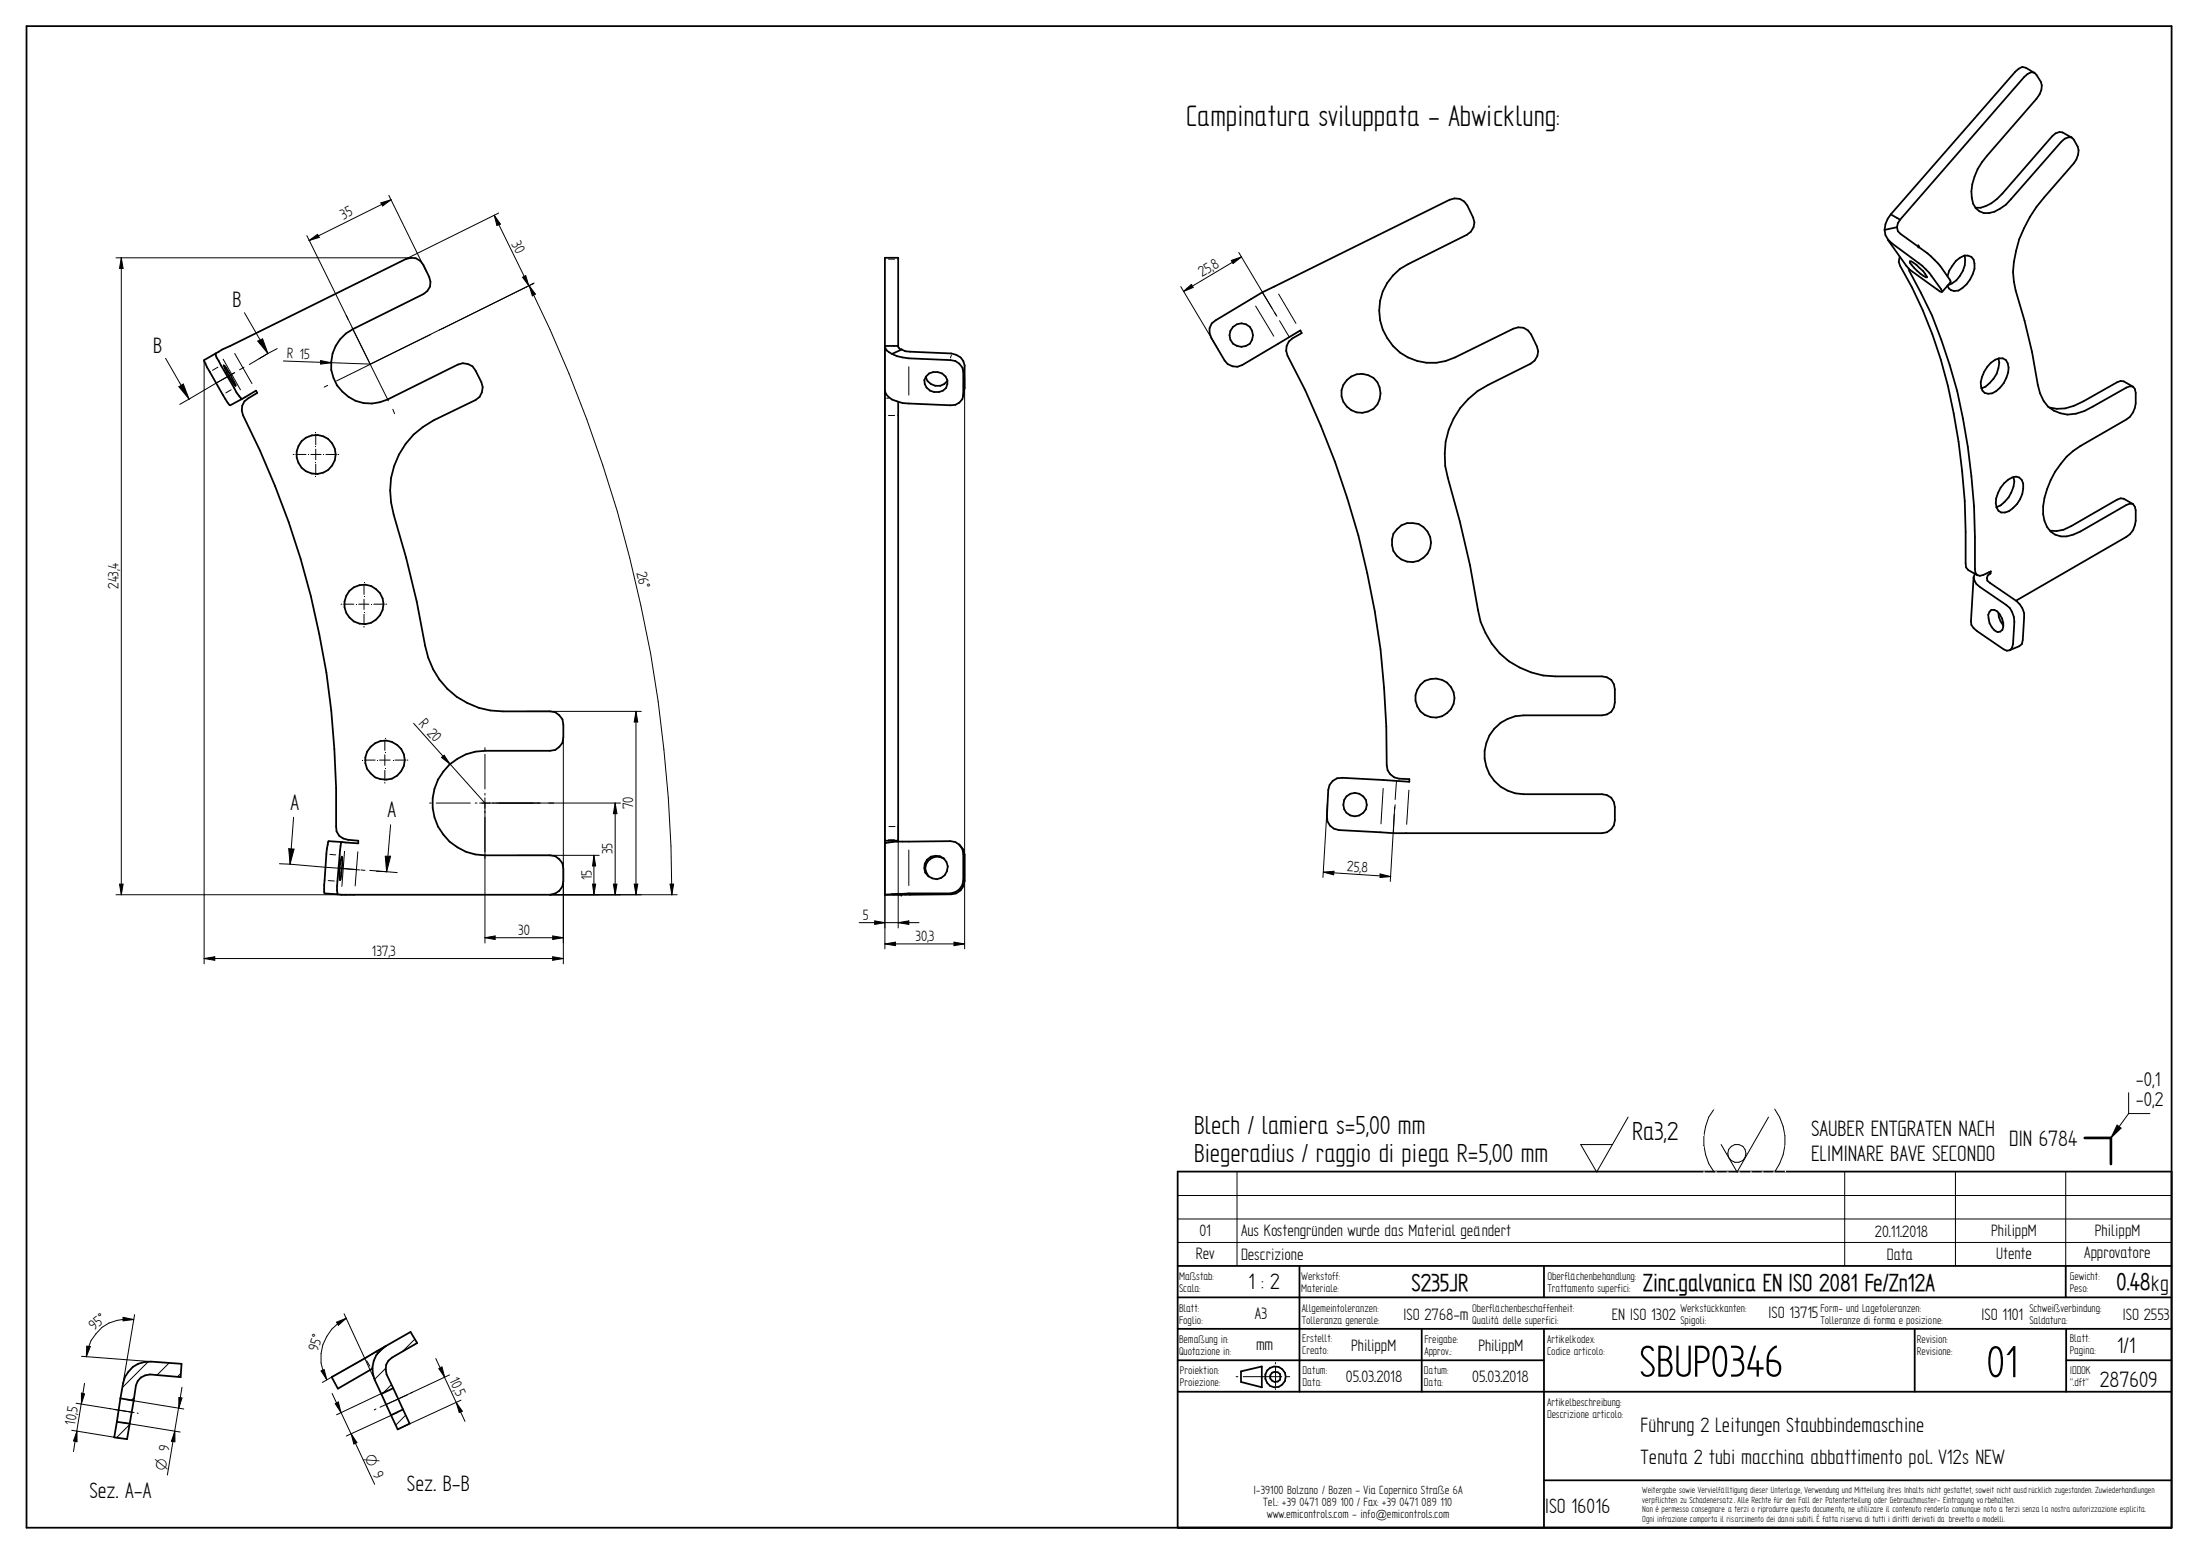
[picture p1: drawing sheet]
<svg xmlns="http://www.w3.org/2000/svg" width="420mm" height="297mm" viewBox="0 0 420 297" stroke-linecap="round" stroke-linejoin="round" font-family="sans-serif">
<g fill="none" stroke="#000" stroke-width=".34">
<path d="M5.1 5h410v287h-410zM388.9 14l-1.6-1-.7-.2-.7 .3-.7 .6-23.8 27.3M396.1 26.3l-1.8-1-.6-.1-.8 .3-.7 .6-9.4 10.9a7.7 7.7 0 0 1-4.2 2.7h-1M360.2 43.9l.2 1.1 .5 .8 .7 .7 5.2 3.8a16.5 16.5 0 0 1 4.5 5.3l-.1 .2-.4-.1-5.7-4.1-4.3-5.8M361.4 41l1.8 1M361.4 41l-.6 .8-.4 1-.2 1.1M362.6 43.4l.2 .8 .5 .5 5.2 3.7a17.8 17.8 0 0 1 4.4 5.4v.1l-1.6 1.9M362.6 43.4l-2.4 .5M363.1 49.1l-.1 .9 .2 .8a85.3 85.3 0 0 1 10.3 28.2 135 135 0 0 1 2.2 28.7l.1 .8 .4 .5 1.8 1M363.2 42l23.7-27.3 .7-.6 .7-.3 .6 .1a3.2 3.2 0 0 1 .4 5l-9.5 10.9a10.6 10.6 0 0 0-2.9 8 2.95 2.95 0 0 0 4.3 2.7l2.2-1.4 10.6-12 .7-.6 .7-.3h.6a3.3 3.3 0 0 1 .4 5l-5.7 6.6a23.7 23.7 0 0 0-5.9 14.2l.2 1.8 .3 1.7 1.7 5.8 1.4 6 1.1 6.3a6.2 6.2 0 0 0 4.4 5.4 7.6 7.6 0 0 0 6.1-1.3l6.5-3.6 .7-.3 .5 .1M363.2 42l-.4 .7-.2 .7M364.8 51.3l.2 .5a92.9 92.9 0 0 1 11.2 33.6 129.9 129.9 0 0 1 1.3 23.3l.1 .8 .3 .4 .5 .2 2.2-.9-.1 .4"/>
<path d="M365.1 50a3.3 3.3 0 0 1 1.8 1.2l.7 .6 .8 1.2a4.5 4.5 0 0 1-2.6-1.9l-.7-.9zM366.6 47.1l.2 .1M366.6 47.2l.1-.3 .1 .3M366.8 47.2v.1M372.3 52.8a6.1 6.1 0 0 1 3.2-3.9 1.52 1.52 0 0 1 1.9 1.5 5.9 5.9 0 0 1-3 5.1 1.56 1.56 0 0 1-2.1-.9M375.6 48.9a5.2 5.2 0 0 1-3.2 5.6M41.2 67.6l1.3-.8 35-17.3a2.46 2.46 0 0 1 3.4 1.1l1.1 2.3a2.39 2.39 0 0 1-1.1 3.3l-13.4 6.7a7.5 7.5 0 0 0-3.5 10 7.5 7.5 0 0 0 10.1 3.5l13.4-6.7a2.59 2.59 0 0 1 3.4 1.2l1.1 2.2a2.66 2.66 0 0 1-1.1 3.4l-8 3.8a15.1 15.1 0 0 0-7.6 18.1l2.3 8.2 2.1 8.4 1.6 8.4a14.9 14.9 0 0 0 14.8 12.6h9a2.6 2.6 0 0 1 2.6 2.5v2.5a2.6 2.6 0 0 1-2.6 2.5h-12.4a10 10 0 0 0-10 10 10 10 0 0 0 10 10h12.4a2.6 2.6 0 0 1 2.6 2.5v2.5a2.6 2.6 0 0 1-2.6 2.5l-40.6-.1M41.2 67.6l.2 .7 .8 1.5 3 5.2 1 1.3M41.2 67.6l-2.2 1.2v.2l3.6 6.4a5.3 5.3 0 0 0 1.4 2.1l2.2-1.2M42.7 69.8a11.4 11.4 0 0 1 2.3 3.9l-.8-1.1zM46.2 76.3l2.7-1.6 .3 .4-1.7 1a2.46 2.46 0 0 0-1 3.3 163.1 163.1 0 0 1 17.8 78.6 2.32 2.32 0 0 0 2.2 2.5l2 .2v.5l-3.1-.2M170.5 67.6l.9 .5 2.3 .4 8 .3a2.47 2.47 0 0 1 2.4 2.3v4.3a2.19 2.19 0 0 1-2.4 2.1l-8-.4a6.9 6.9 0 0 1-3.9-1.2l-.5-.6-.1-.6"/>
<path d="M171.7 76.8v84.1M171.7 66.1h-2.5a1.8 1.8 0 0 0 1.3 1.5M172.4 66.8l-.4-.1-.3-.4v-17h-2.5v121.7M172.4 66.8l.6 .3 1 .1 7.9 .4a2.65 2.65 0 0 1 2.5 2.2v4.4l-.3 1.6M172.4 66.8l-1.9 .8M176.9 72.1a2.34 2.34 0 0 0 1.9 1.6 2.34 2.34 0 0 0 2.3-.9M177 72a2.37 2.37 0 0 1 4.1 .6 2.1 2.1 0 0 1-1 2.2 2.1 2.1 0 0 1-2.3-.1 1.87 1.87 0 0 1-.8-2.7zM380.6 69.3a2.16 2.16 0 0 1 2.8-.5 3.2 3.2 0 0 1 .1 3.4 5.4 5.4 0 0 1-2.7 3 1.47 1.47 0 0 1-2.1-1.3 5.5 5.5 0 0 1 1.9-4.6zM382 68.5a5.1 5.1 0 0 1-3.3 5.8M407.7 73.9l-1.7-1-.6-.1-.7 .3-6.4 3.6a8 8 0 0 1-6.6 1.2M407.7 73.9l.4 .4a5.1 5.1 0 0 1-1.6 5.9l-8.8 5.1a15.4 15.4 0 0 0-7.1 13 4.3 4.3 0 0 0 3.3 4.2h1.1l1.3-.3 1.4-.6 8.8-5.1 .7-.2 .5 .1M383.1 92.4a2.63 2.63 0 0 1 2.9-1.1l.5 .5a4.9 4.9 0 0 1-1.7 5.3 2.04 2.04 0 0 1-2.8 .5 3.2 3.2 0 0 1-.1-3.4l.5-1z"/>
<path d="M384.9 91.2a5 5 0 0 1-1.7 4.7l-.8 .7-.8 .3M407.7 96.4l-1.7-1.1-.6-.1-.7 .3-8.8 5.1-1.4 .7-1.4 .2-1.3-.1M407.7 96.4a4.6 4.6 0 0 1 .4 4l-.4 .9-.5 .8-.7 .5-21.1 12.2M377.3 110.3l.5 1.3 .6 .6 5.1 3.5a4 4 0 0 1 1.6 3.2l-.3 4.2-.2 .7-.4 .5-.6 .1-.6-.3-5.7-4-.5-.6v-.7zM377.5 109.6l-.2 .7M380.1 109.4l.4 .2M380.3 116.9l.4-.3h.5a3.2 3.2 0 0 1 1.6 3.8l-.5 .3-.5 .1a3.1 3.1 0 0 1-1.5-3.9zM380.5 109.6l-.5 .4-.2 .5 .1 .5 5.6 3.9a3.7 3.7 0 0 1 1.4 3.2l-.2 4.2-.2 .8-.5 .4-1.9 .8M382 117.1l.1 .8 .8 1.6M65.4 161l-.2 .1-.3 2.3-.5 6 .1 1.5M65.4 161l-2.6-.2-.4 2.4-.4 7.3v.3l2.5 .1M65.4 163.7v1.4l-.4 3.1a10.8 10.8 0 0 1 .3-4.3z"/>
<path d="M169.2 171h3.1M169.2 161.2l2.2-.3 10.3-.1a2.46 2.46 0 0 1 2.4 2.4v5a2.61 2.61 0 0 1-2.4 2.6h-8l-3.2 .1M169.2 160.7h2.5M170.5 170.9l-1.3 .1M180.5 164.2a2.26 2.26 0 0 0-3 .3 2.26 2.26 0 0 0 0 3.1M183.3 161.4l.8 1 .3 1v5a2.6 2.6 0 0 1-2.5 2.5h-11.4M415.1 223.9h-190v68.1M225.1 248h190M225.1 254h190M225.1 242h190M248.4 242v24M271.8 254v12"/>
<path d="M295.1 242v6M295.1 254v38M366 254v12M394.9 242v6M395 254v12M225.1 260h70M225.1 266h190M237.2 262.1l4-.9v4l-4-1zM395 260h20.1M295.1 283h120"/>
<circle cx="60.4" cy="86.9" r="3.7"/>
<circle cx="69.5" cy="115.5" r="3.8"/>
<circle cx="73.6" cy="145.3" r="3.8"/>
<circle cx="178.9" cy="165.8" r="2.27"/>
<circle cx="243.8" cy="263.2" r="1"/>
<circle cx="243.8" cy="263.2" r="1.99"/>
</g>
<g fill="none" stroke="#000" stroke-width=".19">
<path d="M72.8 38.8l1.9-.6-1.6 1.2zM74.3 37.3l7.1 14.5M74.7 38.2l-15.6 7.8M22.2 49.3h56.4M23.2 49.3l.3 2h-.7zM23.2 49.3v121.7M58.7 45l12.1 24.6M59.1 46l1.6-1.2 .3 .6zM94.5 41.1l1.2 1.7-.7 .3zM94.5 41.1l6.6 13.5M95.3 40.7l-17.8 8.8M99.9 53l.6-.3 .6 1.9z"/>
<path d="M101.2 54.6l1.2 1.6-.6 .4zM101.2 54.6a263.1 263.1 0 0 1 27.2 116.4M102 54.2l-31.2 15.4M102.1 54.1l-18.1 9M169.8 49.5h1.2M39 68.8v115.4M41.6 70.2l-1 .6M42.7 68.7l3.3 5.8M44.2 74.5l-1 .6M44.9 67.6l3.3 5.7M54.2 69l16.6 .6M61.3 68.9l2 .4-2 .3z"/>
<path d="M62.6 73.7l-.6 .3M66.2 60.3l.3 .7M67.3 62.7l6.9 13.9M75.1 78.2l.3 .9M82.4 63.9l-18.1 8.9M169.2 66.1v115.3M169.5 76.1h.3M169.8 79.4h1.2M173.7 70.1v5.4M181.9 67.9l-.2 .5M184.3 70.3l-.1 .5M184.3 74.5l-.1 .5"/>
<path d="M184.4 72.1v109.3M56 86.9h.2M56.5 86.9h2M59.4 86.9h2M60.4 83v2M60.4 85.9v2M60.4 88.7v2.1M62.3 86.9h2M64.6 86.9h.2M65.2 115.5h.2M65.7 115.5h1.9M68.6 115.5h1.9"/>
<path d="M69.6 111.7v1.9M69.6 114.6v1.9M69.6 117.4v2M69.6 119.7v.2M71.4 115.5h2M73.7 115.5h.2M79.1 138.3l13.6 15.2M100.7 136h21.9M121.6 136l.3 2h-.7zM121.6 136v35M56.1 156.2l-.7 9M69.7 145.3h2"/>
<path d="M72.5 145.3h2.1M73.6 141.5v1.9M73.6 144.3v2M73.6 147.2v2M73.6 149.5v.2M74.7 157.6l-.8 9M75.5 145.3h2M77.8 145.3h.2M82.1 153.5h.4M83.4 153.5h6.5M84.4 144.8l.5-.4 1.1 1.6zM90.8 153.5h.4"/>
<path d="M91.7 153.5h26.9M92.7 142.9v.4M92.7 144.2v6.6M92.7 151.6v.4M92.7 152.5v27.8M107.7 141v43.2M117.6 153.5l.3 2h-.6zM117.6 153.5v17.5M169.9 158h1.2M171.7 158v19.4M22.2 171h45.5M22.8 169h.7l-.3 2z"/>
<path d="M53.4 165.1l2 .1M55.2 162.2l1 .1-.8 2.9zM55.4 165.2l9.3 .7M62.7 168.3l1.2 .1M63.1 163.3l1.1 .1M64.7 165.9l3.4 .3M64.7 165.9l4 .4M65.9 162.7l-.5 6.7M68.4 162.8l-.5 6.5M69 166.3l.8 .1M70.7 166.4l3.2 .2M72 166.5l1.9 .1"/>
<path d="M73.6 163.7h1.1l-.8 2.9zM73.9 166.6l2 .2M92.7 179.2l1.9-.3v.7zM92.7 179.2h15M99 163.5h15.5M105.1 171h24.3M105.7 178.9l2 .3-2 .4zM113.3 169h.6l-.4 2zM113.5 163.5l.4 2h-.6zM113.5 163.5v7.5M117.3 169h.6l-.3 2zM121.2 169h.7l-.3 2z"/>
<path d="M128.1 169h.7l-.4 2zM164.2 176.4h11.5M167.2 176l2 .4-2 .3zM169.8 160.5h1.2M171.7 176.4l2-.4v.7zM173.7 162.5v6.7M181.7 170.8l.2 .1M184.1 163.2l.3 .2M184.1 168.2l.3 .2M39 183.2l2.1-.3v.7zM39 183.2h68.7M105.7 182.9l2 .3-2 .4z"/>
<path d="M169.2 180.4l2-.3v.7zM169.2 180.4h15.2M182.4 180.1l2 .3-2 .4zM311.2 213.5l-6 10.5-3-5.2h6.1M327.6 212a10.1 10.1 0 0 0 0 12M338.1 213.5l-6 10.5-3.1-5.2M339.2 212a10.1 10.1 0 0 1 0 12M404.7 215.1l.8 .5-2 1.9zM406.9 212.9l-3.4 4.6M406.9 212.9h4.1M406.9 208.9v4M225.1 237.5h190"/>
<path d="M225.1 233h190M225.1 228.5h190M236.5 223.9v18.1M352.6 223.9v18.1M373.8 223.9v18.1M394.9 223.9v18.1M236.3 263.1h.3M237.6 263.1h7.4M243.8 260.4v.3M243.8 261.3v3.6M243.8 265.4v.2M246 263.1h.5"/>
<circle cx="332" cy="220.5" r="1.73"/>
</g>
<path d="M398.5 217.5h5v5" fill="none" stroke="#000" stroke-width=".51"/>
<g fill="#000">
<path d="M72.8 38.8l1.9-.6-1.6 1.2zM23.2 49.3l.3 2h-.7zM59.1 46l1.6-1.2 .3 .6zM94.5 41.1l1.2 1.7-.7 .3zM99.9 53l.6-.3 .6 1.9zM101.2 54.6l1.2 1.6-.6 .4zM61.3 68.9l2 .4-2 .3zM121.6 136l.3 2h-.7zM84.4 144.8l.5-.4 1.1 1.6zM117.6 153.5l.3 2h-.6zM22.8 169h.7l-.3 2zM55.2 162.2l1 .1-.8 2.9z"/>
<path d="M73.6 163.7h1.1l-.8 2.9zM92.7 179.2l1.9-.3v.7zM105.7 178.9l2 .3-2 .4zM113.3 169h.6l-.4 2zM113.5 163.5l.4 2h-.6zM117.3 169h.6l-.3 2zM121.2 169h.7l-.3 2zM128.1 169h.7l-.4 2zM167.2 176l2 .4-2 .3zM171.7 176.4l2-.4v.7zM39 183.2l2.1-.3v.7zM105.7 182.9l2 .3-2 .4z"/>
<path d="M169.2 180.4l2-.3v.7zM182.4 180.1l2 .3-2 .4zM404.7 215.1l.8 .5-2 1.9z"/>
</g>
<g fill="none" stroke="#fff" stroke-width=".19">
<path d="M325.6 212v.3M325.6 214.4v.2M325.6 216.8v.3M325.6 219.2v.3M327.6 212h.3M329.9 212h.2M332.1 212h.2M334.3 212h.3M336.5 212h.3M338.7 212h.3M340.9 212h.4M341.3 214.1v.3"/>
<path d="M341.3 216.5v.3M341.3 218.9v.3M325.6 221.6v.2M325.6 224h.3M327.9 224h.3M330.1 224h.3M332.3 224h.3M334.6 224h.2M336.8 224h.2M339 224h.2M341.3 221.3v.3M341.3 223.8v.2"/>
</g>
<g fill="#000">
<path d="M58.9 86.9l.1 .1zM60.4 85.3v.1zM60.4 82.6v.1zM60.4 88.4v.1zM60.4 91.1v.1zM61.9 86.9l.1 .1zM68.1 115.5v.1zM69.6 114l.1 .1zM69.6 111.3h.1zM69.6 117l.1 .1zM71 115.5l.1 .1zM69.3 145.3l.1 .1z"/>
<path d="M72.1 145.3l.1 .1zM73.6 143.8v.1zM73.6 146.8v.1zM75.1 145.3l.1 .1z"/>
<circle cx="169.2" cy="75.1" r=".17"/>
<circle cx="172.3" cy="171" r=".17"/>
</g>
<path d="M25 261.6a4.9 4.9 0 0 1 3.9-1.3l5.8 .4-.2 2.5-5.8-.5a2.61 2.61 0 0 0-2.7 2.1l-.4 2.9-2.6-.4 .8-3.9z" fill-rule="evenodd" fill="#fff"/>
<path d="M25.6 267.2l-.5 .4M28.4 260.3l-5 4.9M32.3 260.5l-2.3 2.4M34.5 262.6l-.6 .5" fill="none" stroke="#000" stroke-width=".19"/>
<path d="M22.3 271.8l2.5 .3-.5 3-2.5-.4z" fill-rule="evenodd" fill="#fff"/>
<g fill="none" stroke="#000" stroke-width=".19">
<path d="M46.7 59.8l4.5 7.8M31.7 68.5l4.4 7.8M34.2 73.9l.8-.5 1.1 2.9zM36.1 76.3l-1.7 1M41.3 73.2l-5.2 3.1M44.8 71.3l-3.5 1.9M44.9 71.2l-3.6 2M46.6 70.2l-.8 .5M49.3 65.2l.9-.4 1 2.8zM51.2 67.6l-3.5 2.1M51.2 67.6l-1.7 1M53 66.6l-1.8 1"/>
<path d="M15.6 259.2l13.3 1.1M16.6 257.3l.7 .1-.8 1.9zM23.5 251.8l2.1 .4-2.1 .3zM25.6 252.2a7.7 7.7 0 0 0-9.1 7.1M25.7 251.3l-2.2 13.1M13.7 273.4l9.3 1.5M14.6 268.2l10.5 1.7M14.7 273.6v2l-.7-.2zM15.6 266.3l.6 .1-.6 1.9zM16.2 264.4l-2.2 13.1M21 269.2h.2M21.7 269.4l3.9 .6"/>
<path d="M23.5 271.9l10.9 1.8M24.3 267.5l10.8 1.8M24.8 272.3l-2.5 2.5M26.2 270.1l.2 .1M33.4 273.6v2l-.6-.1zM34.2 267.1l.6 .1-.6 2zM34.8 265.2l-2.8 16.7"/>
</g>
<path d="M22.3 271.8l2.5 .3M22.3 271.8l-.5 2.9 2.5 .4 .5-3M23 267.3l2.6 .4M23 267.3l-.7 4.5M23 267.3l.5-2.9a5 5 0 0 1 5.4-4.1l5.8 .4-.2 2.5-5.8-.5a2.67 2.67 0 0 0-2.7 2.1l-.4 2.9M25.6 267.7l-.8 4.4" fill="none" stroke="#000" stroke-width=".34"/>
<path d="M34.2 73.9l.8-.5 1.1 2.9zM49.3 65.2l.9-.4 1 2.8zM16.6 257.3l.7 .1-.8 1.9zM23.5 251.8l2.1 .4-2.1 .3zM14.7 273.6v2l-.7-.2zM15.6 266.3l.6 .1-.6 1.9zM33.4 273.6v2l-.6-.1zM34.2 267.1l.6 .1-.6 2z" fill="#000"/>
<path d="M74.7 270.5l2.3-1.1 1.3 2.7-2.3 1.1z" fill-rule="evenodd" fill="#fff"/>
<path d="M77.5 270.5l-1.8 1.9" fill="none" stroke="#000" stroke-width=".19"/>
<path d="M72.9 257.9l5.6-3.3 1.2 2.1-4.8 2.8a2.61 2.61 0 0 0-1 3.2l1.3 2.6-2.3 1.1-1.3-2.7a5 5 0 0 1 1.3-5.8z" fill-rule="evenodd" fill="#fff"/>
<g fill="none" stroke="#000" stroke-width=".19">
<path d="M225.7 54.8l7.1 11.9M226.2 55.7l1.5-1.3 .4 .5zM235.4 49.8l1.9-.7-1.6 1.3zM236.8 48.3l7.1 11.9M237.3 49.1l-11.1 6.6M240 58.5l3.5 5.8M241.3 55.9l1.9 3M243.7 59.8l.4 .7M244.4 56.2l3.3 5.6M244.6 61.3l1.9 3.1M253.7 153.5l-.8 14.2M264.4 150.7l-.4 6.8"/>
<path d="M266.5 155.6l-.1 3.7M266.6 154.3l-.8 14.2M266.7 153.8l-.1 .9M266.9 149.3l-.2 3.5M269.3 151l-.4 6.6M253 166.7l2-.2-.1 .7zM253 166.7l12.8 .9M263.8 167l2 .6-2 .1zM64.3 252.7l1.9-.7-1.5 1.3zM65.8 251.1l5.8 12.6M66.2 252a8.3 8.3 0 0 0-3.7 11.7M71.9 259.1l1.8-1.8-12.1 6.9"/>
<path d="M72 258.3l.2 .4M79.3 255.9l-2.3 2.4M83.3 259.7l5.6 12M61.4 262l.6-.2 .5 1.9zM63.5 266.4l8.1 17.3M64.1 268.3l.6-.3 .5 2zM67.1 274.1l1.1 1.7-.6 .2zM70.1 260.1l.6 1M71.9 269.3l-.4 .2M73.7 261.5l-2.1 2.2M74 265.9l-9.7 4.5M74.8 264.7l-1.5 1.5"/>
<path d="M75.9 270l-9.7 4.5M77.9 266.6l-5.3 2.4M78.8 266.1l-.2 .2M83.9 261.6l.6-.3 .5 1.9zM85.9 262.8l-12.1 5.7M87.2 268.1l1.2 1.6-.6 .3zM88.1 267.6l-12.1 5.6"/>
</g>
<g fill="none" stroke="#000" stroke-width=".34">
<path d="M231.6 61.8l.8-.6 8.9-5.3 35.8-17.7a2.46 2.46 0 0 1 3.4 1.1l1.1 2.3a2.52 2.52 0 0 1-1.2 3.3l-11.2 5.6a10 10 0 0 0-4.5 13.4 10 10 0 0 0 13.4 4.4l11.2-5.5a2.46 2.46 0 0 1 3.4 1.1l1.1 2.3a2.52 2.52 0 0 1-1.2 3.3l-8.1 4.1a15 15 0 0 0-7.7 17.8l2.3 8.3 1.9 8.3 1.5 8.6a14.9 14.9 0 0 0 14.8 12.7h8.9a2.33 2.33 0 0 1 2.5 2.4v2.6a2.33 2.33 0 0 1-2.5 2.4h-15a7.5 7.5 0 0 0-7.4 7.6 7.5 7.5 0 0 0 7.4 7.5h15a2.33 2.33 0 0 1 2.5 2.5v2.5a2.46 2.46 0 0 1-2.5 2.5h-39.8l-10.5-.6a2.47 2.47 0 0 1-2.2-2.7l.2-5a2.47 2.47 0 0 1 2.7-2.3l12.8 .7v-.5l-1.9-.1a2.61 2.61 0 0 1-2.4-2.5 162.6 162.6 0 0 0-19-78.3 2.53 2.53 0 0 1 .9-3.3l1.8-1-.2-.5-11.1 6.6a2.53 2.53 0 0 1-3.4-.9l-2.5-4.3-.4-.9v-1zM73.7 257.3a5.1 5.1 0 0 0-2.1 6.4l1.3 2.7M71.2 261.6l-6.6 3.8-1.2-2.2 15.1-8.6 1.2 2.1-4.8 2.8a2.54 2.54 0 0 0-1 3.2l1.3 2.6M72.9 266.4l1.8 4.1M75.2 265.3l-2.3 1.1M75.2 265.3l1.8 4.1M77 269.4l-2.3 1.1M77 269.4l1.3 2.7-2.3 1.1-1.3-2.7"/>
<circle cx="237.3" cy="64.1" r="2.23"/>
<circle cx="260.2" cy="75.2" r="3.7"/>
<circle cx="269.8" cy="103.7" r="3.8"/>
<circle cx="274.3" cy="133.4" r="3.8"/>
<circle cx="259" cy="153.8" r="2.26"/>
</g>
<path d="M226.2 55.7l1.5-1.3 .4 .5zM235.4 49.8l1.9-.7-1.6 1.3zM253 166.7l2-.2-.1 .7zM263.8 167l2 .6-2 .1zM64.3 252.7l1.9-.7-1.5 1.3zM61.4 262l.6-.2 .5 1.9zM64.1 268.3l.6-.3 .5 2zM67.1 274.1l1.1 1.7-.6 .2zM83.9 261.6l.6-.3 .5 1.9zM87.2 268.1l1.2 1.6-.6 .3z" fill="#000"/>
<g font-size="9.6">
<text x="313.3" y="263.1">SBUP0346</text>
<text x="379.7" y="263.2">01</text>
</g>
<text font-size="6.4" x="226.7" y="24.1">Campinatura sviluppata - Abwicklung:</text>
<g font-size="5.7">
<text x="228.3" y="216.8">Blech / lamiera s=5,00 mm</text>
<text x="312" y="217.8">Ra3,2</text>
<text x="228.3" y="222.1">Biegeradius / raggio di piega R=5,00 mm</text>
</g>
<g font-size="5.3">
<text x="269.8" y="246.8">S235JR</text>
<text x="314" y="246.8">Zinc.galvanica EN ISO 2081 Fe/Zn12A</text>
<text x="404.6" y="246.6">0.48kg</text>
</g>
<g font-size="4.8">
<text x="44.4" y="58.7">B</text>
<text x="29.3" y="67.4">B</text>
<text x="55.5" y="154.8">A</text>
<text x="74.1" y="156.2">A</text>
<text x="346.2" y="217.1">SAUBER ENTGRATEN NACH</text>
<text x="346.2" y="222">ELIMINARE BAVE SECONDO</text>
<text x="384" y="219">DIN 6784</text>
<text x="238.7" y="246.5">1 : 2</text>
<text x="404.7" y="258.6">1/1</text>
<text x="401.4" y="265.1">287609</text>
<text x="17.1" y="286.3">Sez. A-A</text>
<text x="77.8" y="285">Sez. B-B</text>
</g>
<g font-size="4.5">
<text x="313.6" y="273.7">Führung 2 Leitungen Staubbindemaschine</text>
<text x="313.6" y="279.8">Tenuta 2 tubi macchina abbattimento pol. V12s NEW</text>
<text x="295.3" y="289.2">ISO 16016</text>
</g>
<g font-size="4.3">
<text x="408.3" y="207.5">-0,1</text>
<text x="408.3" y="211.5">-0,2</text>
</g>
<g font-size="3.6">
<text x="229.3" y="236.2">01</text>
<text x="237.2" y="236.3">Aus Kostengründen wurde das Material geändert</text>
<text x="358.4" y="236.4">20.11.2018</text>
<text x="380.7" y="236.2">PhilippM</text>
<text x="400.5" y="236.3">PhilippM</text>
<text x="228.6" y="240.7">Rev</text>
<text x="237.2" y="240.8">Descrizione</text>
<text x="360.7" y="240.9">Data</text>
<text x="381.6" y="240.7">Utente</text>
<text x="398.4" y="240.5">Approvatore</text>
<text x="338" y="251.9">ISO 13715</text>
<text x="239.9" y="252.1">A3</text>
<text x="268.2" y="252.2">ISO 2768-m</text>
<text x="308.1" y="252.4">EN ISO 1302</text>
<text x="378.7" y="252.3">ISO 1101</text>
<text x="405.7" y="252.3">ISO 2553</text>
<text x="240.1" y="258.1">mm</text>
<text x="258.3" y="258.2">PhilippM</text>
<text x="282.6" y="258.1">PhilippM</text>
<text x="257.3" y="264.1">05.03.2018</text>
<text x="281.4" y="264.1">05.03.2018</text>
</g>
<g font-size="3.2">
<text x="65.7" y="42.1" transform="rotate(-26 65.7 42.1)">35</text>
<text x="97.7" y="46.7" transform="rotate(64 97.7 46.7)">30</text>
<text x="229.8" y="53" transform="rotate(-31 229.8 53)">25,</text>
<text x="232.1" y="51.6" transform="rotate(-31 232.1 51.6)">8</text>
<text x="54.9" y="68.5" transform="rotate(2 54.9 68.5)">R 15</text>
<text x="22.7" y="112.6" transform="rotate(-90 22.7 112.6)">243,4</text>
<text x="121.7" y="109.5" transform="rotate(77 121.7 109.5)">26°</text>
<text x="79.9" y="138.4" transform="rotate(48 79.9 138.4)">R 20</text>
<text x="121.1" y="154.7" transform="rotate(-90 121.1 154.7)">70</text>
<text x="117.1" y="163.3" transform="rotate(-90 117.1 163.3)">35</text>
<text x="257.5" y="166.5" transform="rotate(3 257.5 166.5)">25,</text>
<text x="260.2" y="166.7" transform="rotate(3 260.2 166.7)">8</text>
<text x="113.1" y="168.2" transform="rotate(-90 113.1 168.2)">15</text>
<text x="99" y="178.7">30</text>
<text x="164.9" y="175.9">5</text>
<text x="175" y="179.9">30,3</text>
<text x="71.1" y="182.7">137,3</text>
<text x="17.9" y="254.3" transform="rotate(-38 17.9 254.3)">95°</text>
<text x="60.8" y="258.4" transform="rotate(-72 60.8 258.4)">95°</text>
<text x="85.8" y="263.8" transform="rotate(65 85.8 263.8)">10,</text>
<text x="86.9" y="266" transform="rotate(65 86.9 266)">5</text>
<text x="14.3" y="272.5" transform="rotate(-81 14.3 272.5)">10,</text>
<text x="14.7" y="270.2" transform="rotate(-81 14.7 270.2)">5</text>
</g>
<g font-size="3.1">
<text x="31.7" y="281.2" transform="rotate(-81 31.7 281.2)">O 9</text>
<text x="69.7" y="278.5" transform="rotate(65 69.7 278.5)">O 9</text>
</g>
<g font-size="2.6">
<text x="239.6" y="285.5">I-39100 Bolzano / Bozen - Via Copernico Straße 6A</text>
<text x="241.5" y="287.9">Tel.: +39 0471 089 100 / Fax: +39 0471 089 110</text>
<text x="242.1" y="290.2">www.emicontrols.com - info@emicontrols.com</text>
</g>
<g font-size="2.4">
<text x="225.4" y="244.7">Maßstab:</text>
<text x="248.7" y="244.7">Werkstoff:</text>
<text x="295.8" y="244.7">Oberflächenbehandlung:</text>
<text x="395.6" y="244.7">Gewicht:</text>
<text x="225.4" y="250.8">Blatt:</text>
<text x="225.4" y="247">Scala:</text>
<text x="248.7" y="246.9">Materiale:</text>
<text x="248.8" y="250.7">Allgemeintoleranzen:</text>
<text x="281.4" y="250.7">Oberflächenbeschaffenheit:</text>
<text x="295.8" y="246.9">Trattamento superfici:</text>
<text x="321.2" y="250.7">Werkstückkanten:</text>
<text x="348" y="250.7">Form- und Lagetoleranzen:</text>
<text x="387.9" y="250.7">Schweißverbindung:</text>
<text x="395.6" y="246.9">Peso:</text>
<text x="225.4" y="256.7">Bemaßung in:</text>
<text x="225.4" y="253">Foglio:</text>
<text x="248.8" y="253">Tolleranza generale:</text>
<text x="248.9" y="256.5">Erstellt:</text>
<text x="272.3" y="256.7">Freigabe:</text>
<text x="281.4" y="253">Qualità delle superfici:</text>
<text x="295.7" y="256.8">Artikelkodex:</text>
<text x="321.2" y="253">Spigoli:</text>
<text x="348" y="253">Tolleranze di forma e posizione:</text>
<text x="366.4" y="256.7">Revision:</text>
<text x="387.9" y="253">Saldatura:</text>
<text x="395.6" y="256.5">Blatt:</text>
<text x="225.4" y="258.9">Quotazione in:</text>
<text x="225.5" y="262.6">Proiektion:</text>
<text x="248.9" y="258.8">Creato:</text>
<text x="249" y="262.6">Datum:</text>
<text x="272.2" y="262.7">Datum:</text>
<text x="272.3" y="259">Approv.:</text>
<text x="295.7" y="259">Codice articolo:</text>
<text x="366.4" y="258.9">Revisione:</text>
<text x="395.6" y="258.7">Pagina:</text>
<text x="395.6" y="262.6">IDDOK</text>
<text x="225.5" y="264.9">Proiezione:</text>
<text x="249" y="264.9">Data:</text>
<text x="272.2" y="264.9">Data:</text>
<text x="295.7" y="268.7">Artikelbeschreibung:</text>
<text x="395.6" y="264.8">&quot;.dft&quot;</text>
<text x="295.7" y="271">Descrizione articolo:</text>
</g>
<g font-size="1.9">
<text x="313.9" y="285.4">Weitergabe sowie Vervielfälltigung dieser Unterlage, Verwendung und Mitteilung ihres Inhalts nicht gestattet, soweit nicht ausdrücklich zugestanden. Zuwiederhandlungen</text>
<text x="313.9" y="287.3">verpflichten zu Schadenersatz. Alle Rechte für den Fall der Patenterteilung oder Gebrauchmuster- Eintragung vorbehalten.</text>
<text x="313.9" y="289.1">Non è permesso consegnare a terzi o riprodurre questo documento, ne utilizare il contenuto renderlo comunque noto a terzi senza la nostra autorizzazione esplicita.</text>
<text x="313.9" y="290.8">Ogni infrazione comporta il risarcimento dei danni subiti. È fatta riserva di tutti i diritti derivati da brevetto o modelli.</text>
</g>
</svg>
